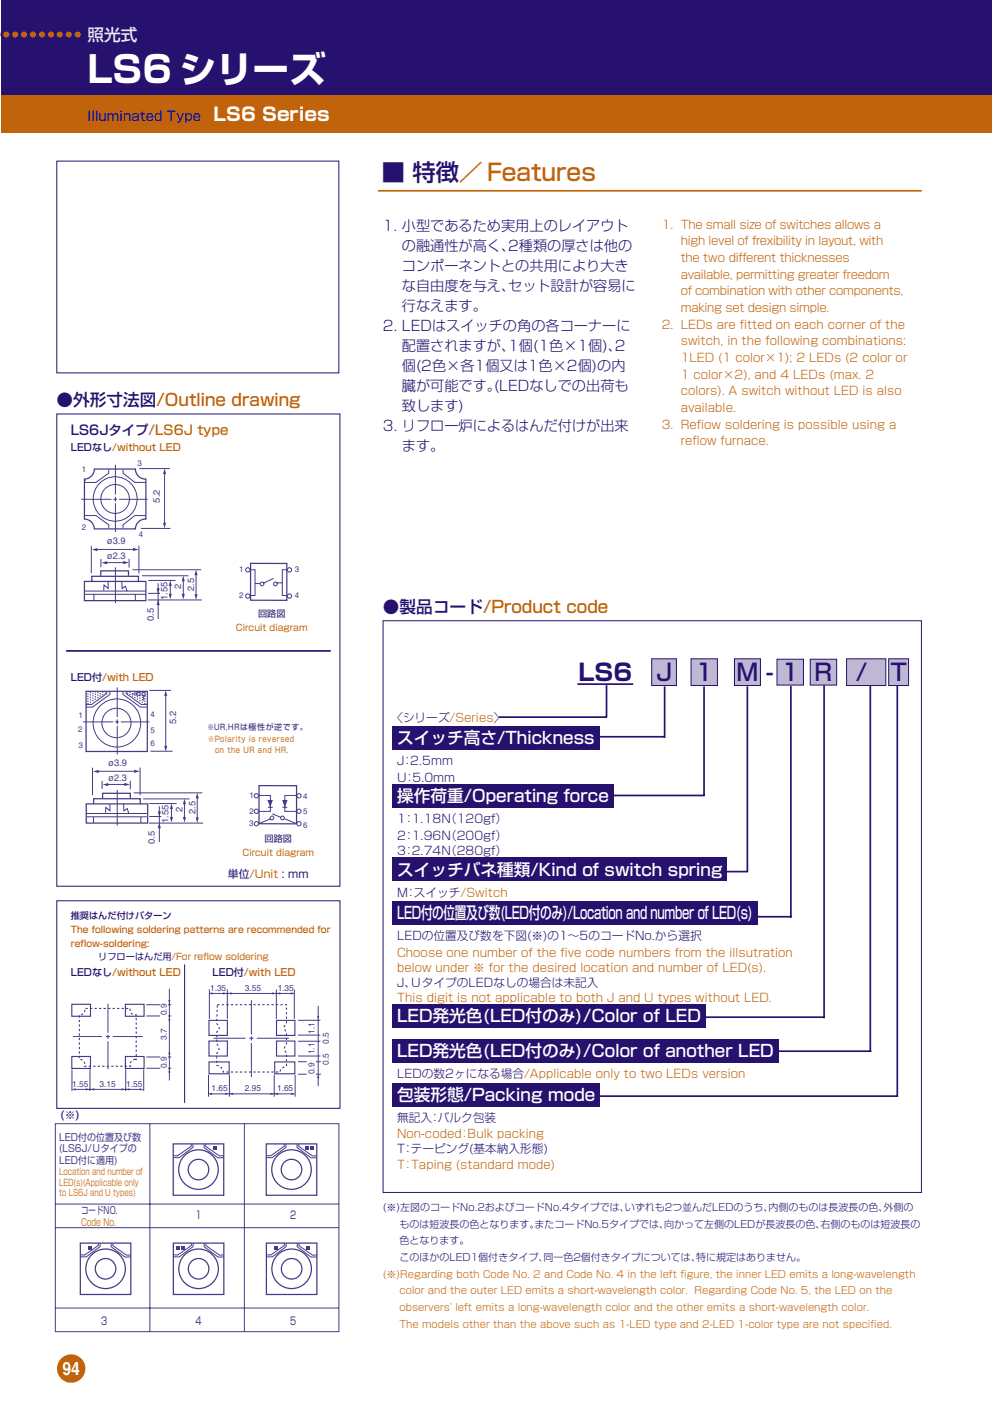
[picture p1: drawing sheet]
<svg xmlns="http://www.w3.org/2000/svg" width="210mm" height="297mm" viewBox="0 0 210 297" stroke-linecap="round" stroke-linejoin="round" font-family="sans-serif">
<circle cx="15.1" cy="289.5" r="3" fill="#c1630a"/>
<path d="M.1 .1h209.9v19.9h-209.9z" fill="#26116f"/>
<path d="M.1 20h209.9v8h-209.9z" fill="#c1630a"/>
<g fill="#beb8d4" stroke="#26116f" stroke-width=".21">
<path d="M137.9 139.4h5.2v5.6h-5.2z" fill-rule="evenodd"/>
<path d="M146.2 139.4h5.6v5.6h-5.6z" fill-rule="evenodd"/>
<path d="M155.4 139.4h5.5v5.6h-5.5z" fill-rule="evenodd"/>
<path d="M164.4 139.5h5.6v5.4h-5.6z" fill-rule="evenodd"/>
<path d="M171.4 139.5h5.6v5.4h-5.6z" fill-rule="evenodd"/>
<path d="M179.1 139.4h8.3v5.6h-8.3z" fill-rule="evenodd"/>
<path d="M188 139.4h4.2v5.6h-4.2z" fill-rule="evenodd"/>
</g>
<g fill="#26116f">
<path d="M83 153.7h43.9v4.8h-43.9z"/>
<path d="M83 166h46.8v4.9h-46.8z"/>
<path d="M83 181.5h70.9v4.9h-70.9z"/>
<path d="M83 190.7h77.3v4.9h-77.3z"/>
<path d="M83 212.6h66.3v4.8h-66.3z"/>
<path d="M83 220h81.7v4.8h-81.7z"/>
<path d="M83 229.1h44v4.9h-44z"/>
</g>
<path d="M12 34.1h59.7v44.8h-59.7zM12 87.6h59.9v99.9h-59.9zM81.1 131.3h113.9v121h-113.9z" fill="none" stroke="#26116f" stroke-width=".21"/>
<g fill="none" stroke="#26116f" stroke-width=".36">
<path d="M105.5 151.7h22.9M122.2 144.7h11.8M126.2 155.9h14.5M128.3 145v6.8M140.6 145.2v10.9M149 145.2v23.2M158.1 145.2v39.2M167.3 145.1v49.1M174.4 145v70.4M184.2 145.1v77.4M189.9 145.1v87M129.3 168.3h19.8"/>
<path d="M153.2 184.4h5.1M159.4 194h8M148.8 215.2h25.7M126.3 231.9h63.6M163.8 222.4h20.6"/>
</g>
<path d="M80 40.4h115" fill="none" stroke="#c1630a" stroke-width=".36"/>
<path d="M20 99.2h8.6a2.1 2.1 0 0 0 2.3 2.1v8.5a2.09 2.09 0 0 0-2.2 2.1h-8.7a2.11 2.11 0 0 0-2.1-2.1v-8.5a2.11 2.11 0 0 0 2.1-2.1zM53 119.2h7.7v7.8h-7.7zM17.9 123h13v4.1h-13zM19.4 122.9v-1h9.9v1M21.3 121.8v-1h5.9v1" fill="none" stroke="#413f88" stroke-width=".26"/>
<g fill="none" stroke="#413f88" stroke-width=".21">
<path d="M23 99.3v.8l-2.7 2h-2.5M26 99.3v.8l2.5 2h2.4M17.8 109.1h2.5l2.7 1.9v.8M19.3 115.5v5.8M20.4 116.2h8.2M29.4 115.4v5.9M30.9 109.1h-2.4l-2.5 1.9v.8M17.8 125h13M17.8 125.7h13M19.9 125.8v1.2M22.9 123.1v1.4l-.9-.7-.1 1.1M25.8 123v1.5l.7-.5 .4 1"/>
<path d="M28.6 125.8v1.2M52.9 120.5h1.1v5.5h-1.1M54 123.5h1M57.9 122.4l-2.1 1M58.6 123.3h1.1M60.8 120.5h-1.1v5.5h1.1"/>
<circle cx="24.3" cy="105.6" r="4.7"/>
<circle cx="24.3" cy="105.6" r="3"/>
<circle cx="52.4" cy="120.6" r=".46"/>
<circle cx="52.4" cy="126.1" r=".46"/>
<circle cx="55.4" cy="123.5" r=".39"/>
<circle cx="58.3" cy="123.5" r=".39"/>
<circle cx="61.2" cy="120.6" r=".46"/>
<circle cx="61.2" cy="126.1" r=".46"/>
</g>
<path d="M18 101.6l.3-.3" fill="none" stroke="#413f88" stroke-width=".35" stroke-dasharray="0 .7"/>
<g fill="#413f88">
<path d="M19.4 116.3l1.2-.4v.7z"/>
<path d="M28.1 115.9l1.2 .3-1.2 .4z"/>
</g>
<path d="M21.4 118.3v1.7M22.4 119h4.1M27.3 118.2v1.9" fill="none" stroke="#413f88" stroke-width=".21"/>
<g fill="#413f88">
<path d="M21.5 119.1l1.2-.4v.7z"/>
<path d="M26.1 118.7l1.2 .3-1.2 .4z"/>
</g>
<path d="M41.5 121.6v4.4" fill="none" stroke="#413f88" stroke-width=".21"/>
<g fill="#413f88">
<path d="M41.5 120.5l.3 1.2h-.6z"/>
<path d="M41.2 125.7h.6l-.3 1.2z"/>
</g>
<path d="M34.8 100.2v10.7M28 120.5h14.6M31.3 126.9h11.4" fill="none" stroke="#413f88" stroke-width=".21"/>
<g fill="#413f88">
<path d="M34.8 99.1l.3 1.2h-.6z"/>
<path d="M34.5 110.6h.6l-.3 1.2z"/>
</g>
<path d="M29.5 99.1h6.4M29.8 111.8h6.3M38.8 122.8v3.3" fill="none" stroke="#413f88" stroke-width=".21"/>
<g fill="#413f88">
<path d="M38.8 121.8l.3 1.2h-.6z"/>
<path d="M38.5 125.6h.6l-.3 1.2z"/>
</g>
<path d="M30 121.8h9.9M36 123.8v2.4" fill="none" stroke="#413f88" stroke-width=".21"/>
<g fill="#413f88">
<path d="M36 122.8l.4 1.2h-.7z"/>
<path d="M35.7 125.6h.7l-.4 1.2z"/>
</g>
<path d="M31.3 122.8h5.8M33.5 123.4v7.5" fill="none" stroke="#413f88" stroke-width=".21"/>
<g fill="#413f88">
<path d="M33.5 126.8l.3 1.2h-.7z"/>
<path d="M33.1 124.5h.7l-.3 1.1z"/>
</g>
<g fill="none" stroke="#413f88" stroke-width=".21">
<path d="M24.4 98.3v6.3M17.2 105.6h6.4M24 105.6h.8M24.4 105.1v1M24.4 106.5v6M25.2 105.6h6M24.4 120v7.6M31.3 125.5h2.6M22.6 146.3v.4l-3.2 2.3h-1.2M23.2 146.4v.5l-3.6 2.7h-1.4M26 146.4v.5l3.7 2.7h1.4M26.7 146.3v.4l3.2 2.3h1.4"/>
<path d="M27.9 146.8h1.1M29 146.5h.6v.6h-.6zM30.1 146.5h.6v.6h-.6zM30.4 147.1v1.1M18.2 172.1h12.9M18.2 172.8h12.9M19.8 172.9v1.2M23.3 170.1v1.4l-.9-.7-.1 1.1M26.2 170v1.5l.7-.4 .3 1M29.8 172.9v1.2M54.7 168.3h2.5v3.4h-2.5M56.7 170.8h1"/>
<path d="M57.2 173.3l-2.3 .9M57.6 172.2l1.8 .7M59.8 170.8h1M60.2 173.2l2.5 1M62.8 168.3h-2.5v3.4h2.5"/>
<circle cx="24.6" cy="152.9" r="3.1"/>
<circle cx="24.7" cy="153" r="5.1"/>
<circle cx="54.2" cy="171.6" r=".46"/>
<circle cx="54.2" cy="174.3" r=".46"/>
<circle cx="54.3" cy="168.4" r=".46"/>
<circle cx="57.6" cy="173.1" r=".39"/>
<circle cx="59.8" cy="173.1" r=".39"/>
<circle cx="63.3" cy="171.6" r=".46"/>
<circle cx="63.3" cy="174.3" r=".46"/>
<circle cx="63.3" cy="168.4" r=".46"/>
</g>
<path d="M18.2 146.3h13v12.7h-13zM18.2 170.1h13.1v4h-13.1zM19.8 170v-1h9.9v1M21.7 168.8v-1h5.9v1M54.8 166.2h7.9v8.1h-7.9z" fill="none" stroke="#413f88" stroke-width=".26"/>
<g fill="#413f88">
<path d="M59.7 169.2h1.2l-.6 1.6z"/>
<path d="M56.6 169.2h1.1l-.5 1.6z"/>
<circle cx="18.6" cy="148.9" r=".14"/>
<circle cx="19.1" cy="148.5" r=".14"/>
<circle cx="19.7" cy="148.2" r=".14"/>
<circle cx="20.2" cy="147.9" r=".14"/>
<circle cx="20.7" cy="147.6" r=".14"/>
<circle cx="21.2" cy="147.3" r=".14"/>
<circle cx="21.8" cy="147" r=".14"/>
<circle cx="22.3" cy="146.6" r=".14"/>
<circle cx="18.6" cy="148.4" r=".14"/>
<circle cx="19.1" cy="148" r=".14"/>
<circle cx="19.7" cy="147.7" r=".14"/>
<circle cx="20.2" cy="147.4" r=".14"/>
<circle cx="20.7" cy="147.1" r=".14"/>
<circle cx="21.2" cy="146.8" r=".14"/>
<circle cx="21.8" cy="146.4" r=".14"/>
<circle cx="18.6" cy="147.8" r=".14"/>
<circle cx="19.1" cy="147.5" r=".14"/>
<circle cx="19.7" cy="147.2" r=".14"/>
<circle cx="20.2" cy="146.9" r=".14"/>
<circle cx="20.7" cy="146.6" r=".14"/>
<circle cx="18.6" cy="147.3" r=".14"/>
<circle cx="19.1" cy="147" r=".14"/>
<circle cx="19.7" cy="146.7" r=".14"/>
<circle cx="20.2" cy="146.4" r=".14"/>
<circle cx="18.6" cy="146.8" r=".14"/>
<circle cx="19.1" cy="146.5" r=".14"/>
<circle cx="30.7" cy="148.9" r=".14"/>
<circle cx="30.1" cy="148.5" r=".14"/>
<circle cx="29.6" cy="148.2" r=".14"/>
<circle cx="29.1" cy="147.9" r=".14"/>
<circle cx="28.6" cy="147.6" r=".14"/>
<circle cx="28" cy="147.3" r=".14"/>
<circle cx="27.5" cy="147" r=".14"/>
<circle cx="27" cy="146.6" r=".14"/>
<circle cx="30.7" cy="148.4" r=".14"/>
<circle cx="30.1" cy="148" r=".14"/>
<circle cx="29.6" cy="147.7" r=".14"/>
<circle cx="29.1" cy="147.4" r=".14"/>
<circle cx="28.6" cy="147.1" r=".14"/>
<circle cx="28" cy="146.8" r=".14"/>
<circle cx="27.5" cy="146.4" r=".14"/>
<circle cx="30.7" cy="147.8" r=".14"/>
<circle cx="30.1" cy="147.5" r=".14"/>
<circle cx="29.6" cy="147.2" r=".14"/>
<circle cx="28.6" cy="146.6" r=".14"/>
<circle cx="30.7" cy="147.3" r=".14"/>
<circle cx="29.1" cy="146.4" r=".14"/>
</g>
<path d="M19.6 162.4v5.8M20.7 163.2h8.1M29.6 162.4v5.9" fill="none" stroke="#413f88" stroke-width=".21"/>
<g fill="#413f88">
<path d="M19.7 163.2l1.2-.3v.7z"/>
<path d="M28.4 162.8l1.2 .4-1.2 .3z"/>
</g>
<path d="M21.6 165.2v1.7M22.7 166h4M27.6 165.2v1.8" fill="none" stroke="#413f88" stroke-width=".21"/>
<g fill="#413f88">
<path d="M21.7 166l1.2-.3v.6z"/>
<path d="M26.3 165.6l1.2 .4-1.2 .3z"/>
</g>
<path d="M41.7 168.8v4.4" fill="none" stroke="#413f88" stroke-width=".21"/>
<g fill="#413f88">
<path d="M41.7 167.7l.4 1.2h-.7z"/>
<path d="M41.4 172.9h.7l-.4 1.2z"/>
</g>
<path d="M35.1 147.1v10.7M28.3 167.7h14.5M31.5 174.1h11.5" fill="none" stroke="#413f88" stroke-width=".21"/>
<g fill="#413f88">
<path d="M35.1 146.1l.3 1.1h-.7z"/>
<path d="M34.7 157.8h.7l-.3 1.2z"/>
</g>
<path d="M31.6 146.1h4.6M31.8 158.9h4.7M39 170v3.3" fill="none" stroke="#413f88" stroke-width=".21"/>
<g fill="#413f88">
<path d="M39 169l.4 1.2h-.7z"/>
<path d="M38.7 172.8h.7l-.4 1.2z"/>
</g>
<path d="M30.3 169h9.8M36.3 171v2.4" fill="none" stroke="#413f88" stroke-width=".21"/>
<g fill="#413f88">
<path d="M36.3 170l.3 1.2h-.6z"/>
<path d="M36 172.8h.6l-.3 1.2z"/>
</g>
<path d="M31.6 170h5.8M33.7 170.6v7.5" fill="none" stroke="#413f88" stroke-width=".21"/>
<g fill="#413f88">
<path d="M33.7 174l.3 1.2h-.6z"/>
<path d="M33.4 171.7h.6l-.3 1.1z"/>
</g>
<path d="M17.6 152.7h6.4M24.4 152.7h.8M24.8 145.4v6.3M24.8 152.2v1M24.8 153.6v6M25.6 152.7h6M24.8 167.1v7.6M31.6 172.7h2.5M40.5 242v.5l-2.9 2h-.9M40.8 242.1v.6l-2.9 2.2h-1.2M43.2 242.1v.7l2.9 2.2 1.2-.1M43.5 242v.5l2.9 2.1 .9-.1" fill="none" stroke="#413f88" stroke-width=".21"/>
<path d="M14 137.7h56" fill="none" stroke="#26116f" stroke-width=".36"/>
<path d="M12 190.6h59.9v43.9h-59.9z" fill="none" stroke="#26116f" stroke-width=".21"/>
<g fill="none" stroke="#413f88" stroke-width=".26">
<path d="M36.7 242h10.6v10.9h-10.6z"/>
<circle cx="42" cy="247.4" r="2.17"/>
<circle cx="42" cy="247.4" r="4.2"/>
</g>
<path d="M45.1 242.6h.7v.7h-.7z" fill="#413f88"/>
<g fill="none" stroke="#413f88" stroke-width=".26">
<path d="M56.3 242h10.7v10.9h-10.7z"/>
<circle cx="61.7" cy="247.4" r="4.2"/>
<circle cx="61.7" cy="247.4" r="2.17"/>
</g>
<path d="M60.1 242v.5l-2.8 2h-1M60.5 242.1v.6l-2.9 2.2h-1.2M62.9 242.1v.7l2.9 2.2 1.2-.1M63.2 242v.5l2.9 2.1 .9-.1" fill="none" stroke="#413f88" stroke-width=".21"/>
<g fill="#413f88">
<path d="M65.7 242.6h.7v.7h-.7z"/>
<path d="M64.7 242.6h.7v.7h-.7z"/>
</g>
<g fill="none" stroke="#413f88" stroke-width=".26">
<path d="M17 263h10.7v10.9h-10.7z"/>
<circle cx="22.3" cy="268.4" r="2.17"/>
<circle cx="22.3" cy="268.4" r="4.2"/>
</g>
<path d="M20.8 263v.5l-2.9 2h-.9M21.2 263v.7l-3 2.2h-1.2M23.5 263.1v.7l3 2.2 1.1-.1M23.9 263v.5l2.9 2.1 .9-.1" fill="none" stroke="#413f88" stroke-width=".21"/>
<path d="M18.6 263.6h.7v.7h-.7z" fill="#413f88"/>
<g fill="none" stroke="#413f88" stroke-width=".26">
<path d="M36.7 263h10.7v10.9h-10.7z"/>
<circle cx="42" cy="268.4" r="4.2"/>
<circle cx="42" cy="268.4" r="2.17"/>
</g>
<path d="M40.5 263v.5l-2.9 2h-.9M40.9 263v.7l-3 2.2h-1.2M43.2 263.1v.7l2.9 2.2 1.2-.1M43.6 263v.5l2.9 2.1 .9-.1" fill="none" stroke="#413f88" stroke-width=".21"/>
<g fill="#413f88">
<path d="M38.3 263.6h.7v.7h-.7z"/>
<path d="M37.3 263.6h.7v.7h-.7z"/>
</g>
<g fill="none" stroke="#413f88" stroke-width=".26">
<path d="M56.4 263h10.7v10.9h-10.7z"/>
<circle cx="61.7" cy="268.4" r="2.17"/>
<circle cx="61.7" cy="268.4" r="4.2"/>
</g>
<path d="M60.2 263v.5l-2.9 2h-.9M60.5 263v.7l-2.9 2.2h-1.2M62.9 263.1v.7l2.9 2.2 1.2-.1M63.3 263v.5l2.8 2.1 1-.1" fill="none" stroke="#413f88" stroke-width=".21"/>
<g fill="#413f88">
<path d="M58 263.6h.7v.7h-.7z"/>
<path d="M64.8 263.6h.7v.7h-.7z"/>
</g>
<path d="M11.7 237.7h60v44h-60zM15.2 226.2v4.6M15.9 230.5h13.9M19 226.2v4.6M26.6 226.2v4.6M30.4 226.2v4.6M31.7 237.8v44M51.7 237.8v44M11.7 259.7h60M11.7 254.7h60M11.7 276.7h60" fill="none" stroke="#413f88" stroke-width=".21"/>
<g fill="#413f88">
<path d="M15.2 230.5l.8-.3v.5z"/>
<path d="M19.1 230.5l.9-.3v.5z"/>
<path d="M18.2 230.2l.8 .3-.8 .2z"/>
<path d="M25.7 230.2l.8 .3-.8 .2z"/>
<path d="M26.6 230.5l.8-.3v.5z"/>
<path d="M29.6 230.2l.8 .3-.8 .2z"/>
</g>
<path d="M17.9 213.4h9.7a1.05 1.05 0 0 0 1.2 1.3v9.5a1.05 1.05 0 0 0-1.2 1.4h-9.7a1.05 1.05 0 0 0-1.1-1.5v-9.4a1.05 1.05 0 0 0 1.1-1.3z" fill="none" stroke="#413f88" stroke-width=".24" stroke-dasharray=".5 .5" stroke-linecap="butt"/>
<path d="M35.8 209.2v19.4" fill="none" stroke="#413f88" stroke-width=".21"/>
<g fill="#413f88">
<path d="M35.8 215.1l.3 .8h-.5z"/>
<path d="M35.8 226.1l.3 .8h-.5z"/>
<path d="M35.6 222.7h.5l-.3 .8z"/>
<path d="M35.6 211.6h.5l-.3 .8z"/>
</g>
<g fill="none" stroke="#413f88" stroke-width=".21">
<path d="M15.5 219.3h6.1M22.4 219.3h.9M22.8 212.4v6.1M22.8 218.9v.9M23.9 219.3h6.3M30.9 212.6h3M30.9 214.9h3M35.6 212.6h.6M35.6 214.9h.6M44.3 209.3v6.3M44.7 210.2h17.4M48.1 209.3v6.3"/>
<path d="M58.5 209.3v6.3M62.3 209.3v6.3M22.8 220.3v5.9M30.9 223.6h3M30.9 226h3M35.6 223.6h.6M35.6 226h.6M44.1 227.4v4.6M48.5 227.4v4.6M58 227.4v4.6M62.5 227.4v4.6"/>
</g>
<path d="M15.2 212.5h3.9v2.5h-3.9zM26.5 212.5h4v2.5h-4zM15.2 223.5h3.9v2.5h-3.9zM26.5 223.5h4v2.5h-4z" fill="none" stroke="#413f88" stroke-width=".24"/>
<g fill="#413f88">
<path d="M48.2 210.2l.8-.2v.4z"/>
<path d="M58.5 210.2l.8-.2v.4z"/>
<path d="M57.6 210l.8 .2-.8 .2z"/>
<path d="M61.5 210l.8 .2-.8 .2z"/>
<path d="M44.2 210.2l.8-.2v.4z"/>
<path d="M47.2 210l.8 .2-.8 .2z"/>
</g>
<path d="M44.3 231.4h18" fill="none" stroke="#413f88" stroke-width=".21"/>
<g fill="#413f88">
<path d="M48.5 231.4l.8-.2v.5z"/>
<path d="M58.1 231.4l.8-.2v.5z"/>
<path d="M57.2 231.2l.8 .2-.8 .3z"/>
<path d="M61.6 231.2l.8 .2-.8 .3z"/>
<path d="M44.1 231.4l.8-.2v.5z"/>
<path d="M47.6 231.2l.8 .2-.8 .3z"/>
</g>
<path d="M67.3 212.8v17" fill="none" stroke="#413f88" stroke-width=".21"/>
<g fill="#413f88">
<path d="M67.3 227.3l.3 .8h-.5z"/>
<path d="M67.1 214.9h.5l-.3 .9z"/>
</g>
<g fill="none" stroke="#413f88" stroke-width=".21">
<path d="M45.2 219.7h6.7M52.7 219.7h.9M53.2 211.6v7.3M53.2 219.3v.8M54.3 219.7h6.8M63.1 215.9h4.7M63.1 219h4.7M53.2 220.7v7.2M63.1 220.3h4.7M63.1 223.4h4.7M63.1 224.6h1.8M63.1 227.3h1.8"/>
<path d="M66.9 224.6h1M66.9 227.3h1"/>
</g>
<path d="M44.2 215.9h3.9v3.2h-3.9zM58.5 215.9h3.9v3.2h-3.9zM44.2 220.2h3.9v3.2h-3.9zM44.2 224.7h4.3v2.5h-4.3zM58.1 224.7h4.3v2.5h-4.3zM58.5 220.2h3.9v3.2h-3.9z" fill="none" stroke="#413f88" stroke-width=".24"/>
<path d="M46 212.6h14.6l-.1 3.9a1.19 1.19 0 0 0 .1 1.8v2.5a1.34 1.34 0 0 0 0 1.9v2.8h-.1a1.73 1.73 0 0 0-1.2 1.3h-12.1v-.1a1.47 1.47 0 0 0-1.3-1.3v-2.6a1.3 1.3 0 0 0 0-2v-2.5a.86 .86 0 0 0 .4-1.2l-.4-.6z" fill="none" stroke="#413f88" stroke-width=".24" stroke-dasharray=".5 .5" stroke-linecap="butt"/>
<path d="M39.1 204v29.3" fill="none" stroke="#26116f" stroke-width=".21"/>
<text font-size="7.8" fill="#fff" x="18.5" y="17.5">LS6 シリーズ</text>
<g font-size="4.9" fill="#26116f">
<text x="80.7" y="38.3">■ 特徴／ Features</text>
<text x="122.4" y="144">LS6　J　1　M - 1 R　/　T</text>
</g>
<g font-size="3.9" fill="#fff">
<text x="45.2" y="25.5">LS6 Series</text>
<text x="13.2" y="290.9">94</text>
</g>
<text font-size="3.5" fill="#e9e7f1" x="18.5" y="8.8">照光式</text>
<g font-size="3.5" fill="#26116f">
<text x="12" y="85.9">●外形寸法図/Outline drawing</text>
<text x="81" y="129.7">●製品コード/Product code</text>
</g>
<g font-size="3.5" fill="#fff">
<text x="84" y="157.4">スイッチ高さ/Thickness</text>
<text x="84" y="169.7">操作荷重/Operating force</text>
<text x="84" y="185.3">スイッチバネ種類/Kind of switch spring</text>
<text x="84" y="194.4">LED付の位置及び数(LED付のみ)/Location and number of LED(s)</text>
<text x="84" y="216.3">LED発光色(LED付のみ)/Color of LED</text>
<text x="84" y="223.7">LED発光色(LED付のみ)/Color of another LED</text>
<text x="84" y="232.9">包装形態/Packing mode</text>
</g>
<g font-size="3" fill="#26116f">
<text x="81" y="48.9">1. 小型であるため実用上のレイアウト</text>
<text x="85" y="53.1">の融通性が高く、</text>
<text x="107.5" y="53.1">2種類の厚さは他の</text>
<text x="85" y="57.3">コンポーネントとの共用により大き</text>
<text x="85" y="61.6">な自由度を与え、</text>
<text x="85" y="65.8">行なえます。</text>
<text x="107.5" y="61.6">セット設計が容易に</text>
<text x="81" y="70">2. LEDはスイッチの角の各コーナーに</text>
<text x="85" y="74.3">配置されますが、</text>
<text x="107.5" y="74.3">1個(1色×1個)、</text>
<text x="130.1" y="74.3">2</text>
<text x="85" y="78.5">個(2色×各1個又は1色×2個)の内</text>
<text x="85" y="82.7">臓が可能です。</text>
<text x="104.5" y="82.7">(LEDなしでの出荷も</text>
<text x="85" y="87">致します)</text>
<text x="81" y="91.2">3. リフロー炉によるはんだ付けが出来</text>
<text x="85" y="95.4">ます。</text>
</g>
<g font-size="2.8" fill="#26116f">
<text x="18.5" y="25.5">Illuminated Type</text>
<text x="15" y="91.9">LS6Jタイプ/LS6J type</text>
</g>
<g font-size="2.5" fill="#c1630a">
<text x="140" y="48.4">1. The small size of switches allows a</text>
<text x="144" y="51.9">high level of frexibility in layout, with</text>
<text x="144" y="55.4">the two different thicknesses</text>
<text x="144" y="59">available, permitting greater freedom</text>
<text x="144" y="62.5">of combination with other components,</text>
<text x="140" y="69.5">2. LEDs are fitted on each corner of the</text>
<text x="144" y="66">making set design simple.</text>
<text x="144" y="73.1">switch, in the following combinations:</text>
<text x="144" y="76.6">1LED (1 color×1); 2 LEDs (2 color or</text>
<text x="144" y="80.1">1 color×2), and 4 LEDs (max. 2</text>
<text x="144" y="83.7">colors). A switch without LED is also</text>
<text x="144" y="87.2">available.</text>
<text x="140" y="90.7">3. Refiow soldering is possible using a</text>
<text x="144" y="94.2">reflow furnace.</text>
<text x="84" y="202.4">Choose one number of the five code numbers from the illsutration</text>
<text x="84" y="205.6">below under ※ for the desired location and number of LED(s).</text>
<text x="84" y="212">This digit is not applicable to both J and U types without LED.</text>
<text x="84" y="240.9">Non-coded：Bulk packing</text>
<text x="84" y="247.2">T：Taping (standard mode)</text>
</g>
<g font-size="2.5" fill="#26116f">
<text x="82.8" y="152.7">〈シリーズ/Series〉</text>
<text x="84" y="161.9">J：2.5mm</text>
<text x="84" y="165.4">U：5.0mm</text>
<text x="84" y="174.2">1：1.18N</text>
<text x="84" y="177.7">2：1.96N</text>
<text x="94.2" y="174.2">（120gf）</text>
<text x="94.2" y="177.7">（200gf）</text>
<text x="84" y="180.9">3：2.74N</text>
<text x="94.2" y="180.9">（280gf）</text>
<text x="84" y="189.7">M：スイッチ/Switch</text>
<text x="84" y="198.9">LEDの位置及び数を下図(※)の1～5のコードNo.から選択</text>
<text x="84" y="208.8">J、</text>
<text x="86.8" y="208.8">ＵタイプのLEDなしの場合は未記入</text>
<text x="84" y="228.2">LEDの数2ヶになる場合/Applicable only to two LEDs version</text>
<text x="84" y="237.4">無記入：バルク包装</text>
<text x="84" y="244">T：テーピング(基本納入形態)</text>
</g>
<g font-size="2.3" fill="#26116f">
<text x="48.2" y="185.7">単位/Unit : mm</text>
<text x="12.7" y="236.8">(※)</text>
</g>
<g font-size="2.3" fill="#413f88">
<text x="41.4" y="258">1</text>
<text x="61.4" y="258">2</text>
<text x="21.4" y="280.3">3</text>
<text x="41.4" y="280.3">4</text>
<text x="61.4" y="280.3">5</text>
</g>
<g font-size="2.1" fill="#26116f">
<text x="15" y="95.5">LEDなし/without LED</text>
<text x="15" y="144.2">LED付/with LED</text>
<text x="15" y="206.5">LEDなし/without LED</text>
<text x="45" y="206.5">LED付/with LED</text>
<text x="81" y="256.2">(※)左図のコードNo.2およびコードNo.4タイプでは、</text>
<text x="132.2" y="256.2">いずれも2つ並んだLEDのうち、</text>
<text x="162.6" y="256.2">内側のものは長波長の色、</text>
<text x="187" y="256.2">外側の</text>
<text x="84.5" y="259.7">ものは短波長の色となります。</text>
<text x="84.5" y="263.2">色となります。</text>
<text x="113.1" y="259.7">またコードNo.5タイプでは、</text>
<text x="140.5" y="259.7">向かって左側のLEDが長波長の色、</text>
<text x="173.6" y="259.7">右側のものは短波長の</text>
<text x="84.5" y="266.8">このほかのLED1個付きタイプ、</text>
<text x="115" y="266.8">同一色2個付きタイプについては、</text>
<text x="147.3" y="266.8">特に規定はありません。</text>
</g>
<g font-size="2.1" fill="#413f88">
<text x="12.5" y="241.3">LED付の位置及び数</text>
<text x="12.5" y="243.8">(LS6J/Ｕタイプの</text>
<text x="12.5" y="246.2">LED付に適用)</text>
<text x="17.2" y="256.8">コードNO.</text>
</g>
<text font-size="2.1" fill="#c37f31" x="17.2" y="259.3">Code No.</text>
<g font-size="2.1" fill="#c1630a">
<text x="81" y="270.3">(※)Regarding both Code No. 2 and Code No. 4 in the left figure, the inner LED emits a long-wavelength</text>
<text x="84.5" y="273.8">color and the outer LED emits a short-wavelength color. Regarding Code No. 5, the LED on the</text>
<text x="84.5" y="277.3">observers' left emits a long-wavelength color and the other emits a short-wavelength color.</text>
<text x="84.5" y="280.9">The models other than the above such as 1-LED type and 2-LED 1-color type are not specified.</text>
</g>
<g font-size="2" fill="#413f88">
<text x="33.8" y="106.3" transform="rotate(-90 33.8 106.3)">5.2</text>
<text x="22.7" y="115.2">ø3.9</text>
<text x="22.7" y="118.2">ø2.3</text>
<text x="38.4" y="124.7" transform="rotate(-90 38.4 124.7)">2</text>
<text x="41.1" y="125" transform="rotate(-90 41.1 125)">2.5</text>
<text x="32.5" y="131.4" transform="rotate(-90 32.5 131.4)">0.5</text>
<text x="35.4" y="127" transform="rotate(-90 35.4 127)">1.55</text>
<text x="37.3" y="153.1" transform="rotate(-90 37.3 153.1)">5.2</text>
<text x="22.9" y="162.1">ø3.9</text>
<text x="22.9" y="165.2">ø2.3</text>
<text x="38.6" y="171.9" transform="rotate(-90 38.6 171.9)">2</text>
<text x="41.4" y="172.2" transform="rotate(-90 41.4 172.2)">2.5</text>
<text x="32.8" y="178.6" transform="rotate(-90 32.8 178.6)">0.5</text>
<text x="35.7" y="174.2" transform="rotate(-90 35.7 174.2)">1.55</text>
</g>
<g font-size="1.9" fill="#26116f">
<text x="54.6" y="130.5">回路図</text>
<text x="56" y="178.2">回路図</text>
<text x="15" y="194.5">推奨はんだ付けパターン</text>
<text x="20.8" y="203.1">リフローはんだ用/For reflow soldering</text>
</g>
<g font-size="1.9" fill="#c1630a">
<text x="49.9" y="133.5">Circuit diagram</text>
<text x="51.3" y="181.1">Circuit diagram</text>
<text x="15" y="197.4">The following soldering patterns are recommended for</text>
<text x="15" y="200.3">reflow-soldering:</text>
</g>
<g font-size="1.9" fill="#c37f31">
<text x="12.5" y="248.5">Location and number of</text>
<text x="12.5" y="250.8">LED(s)(Applicable only</text>
<text x="12.5" y="253.1">to LS6J and U types)</text>
</g>
<g font-size="1.8" fill="#413f88">
<text x="44.5" y="209.7">1.35</text>
<text x="51.8" y="209.7">3.55</text>
<text x="58.8" y="209.7">1.35</text>
<text x="35.3" y="214.8" transform="rotate(-90 35.3 214.8)">0.9</text>
<text x="35.3" y="220" transform="rotate(-90 35.3 220)">3.7</text>
<text x="66.6" y="218.7" transform="rotate(-90 66.6 218.7)">1.1</text>
<text x="69.6" y="220.9" transform="rotate(-90 69.6 220.9)">0.5</text>
<text x="35.3" y="226" transform="rotate(-90 35.3 226)">0.9</text>
<text x="66.6" y="227.3" transform="rotate(-90 66.6 227.3)">0.9</text>
<text x="66.6" y="223" transform="rotate(-90 66.6 223)">1.1</text>
<text x="69.6" y="225.3" transform="rotate(-90 69.6 225.3)">0.5</text>
<text x="15.3" y="229.9">1.55</text>
<text x="21.1" y="229.9">3.15</text>
<text x="26.7" y="229.9">1.55</text>
<text x="44.8" y="230.9">1.65</text>
<text x="51.8" y="230.9">2.95</text>
<text x="58.6" y="230.9">1.65</text>
</g>
<g font-size="1.7" fill="#413f88">
<text x="17.3" y="99.9">1</text>
<text x="29.1" y="98.6">3</text>
<text x="17.3" y="112.2">2</text>
<text x="29.4" y="113.6">4</text>
<text x="50.6" y="121">1</text>
<text x="62.4" y="121">3</text>
<text x="50.6" y="126.5">2</text>
<text x="62.4" y="126.5">4</text>
<text x="16.5" y="154.9">2</text>
<text x="16.6" y="151.9">1</text>
<text x="31.9" y="151.6">4</text>
<text x="31.9" y="155.1">5</text>
<text x="43.9" y="154.5">※UR,HRは極性が逆です。</text>
<text x="16.6" y="158.2">3</text>
<text x="31.9" y="157.8">6</text>
<text x="52.8" y="172.1">2</text>
<text x="52.8" y="168.8">1</text>
<text x="64.2" y="169">4</text>
<text x="64.2" y="172.3">5</text>
<text x="52.7" y="174.7">3</text>
<text x="64.2" y="175.2">6</text>
</g>
<g font-size="1.7" fill="#c37f31">
<text x="44" y="157">※Polarity is reversed</text>
<text x="44" y="159.2">on the UR and HR.</text>
</g>
<text font-size="1.4" fill="#c1630a" x=".7" y="7.8">● ● ● ● ● ● ● ● ●</text>
</svg>
